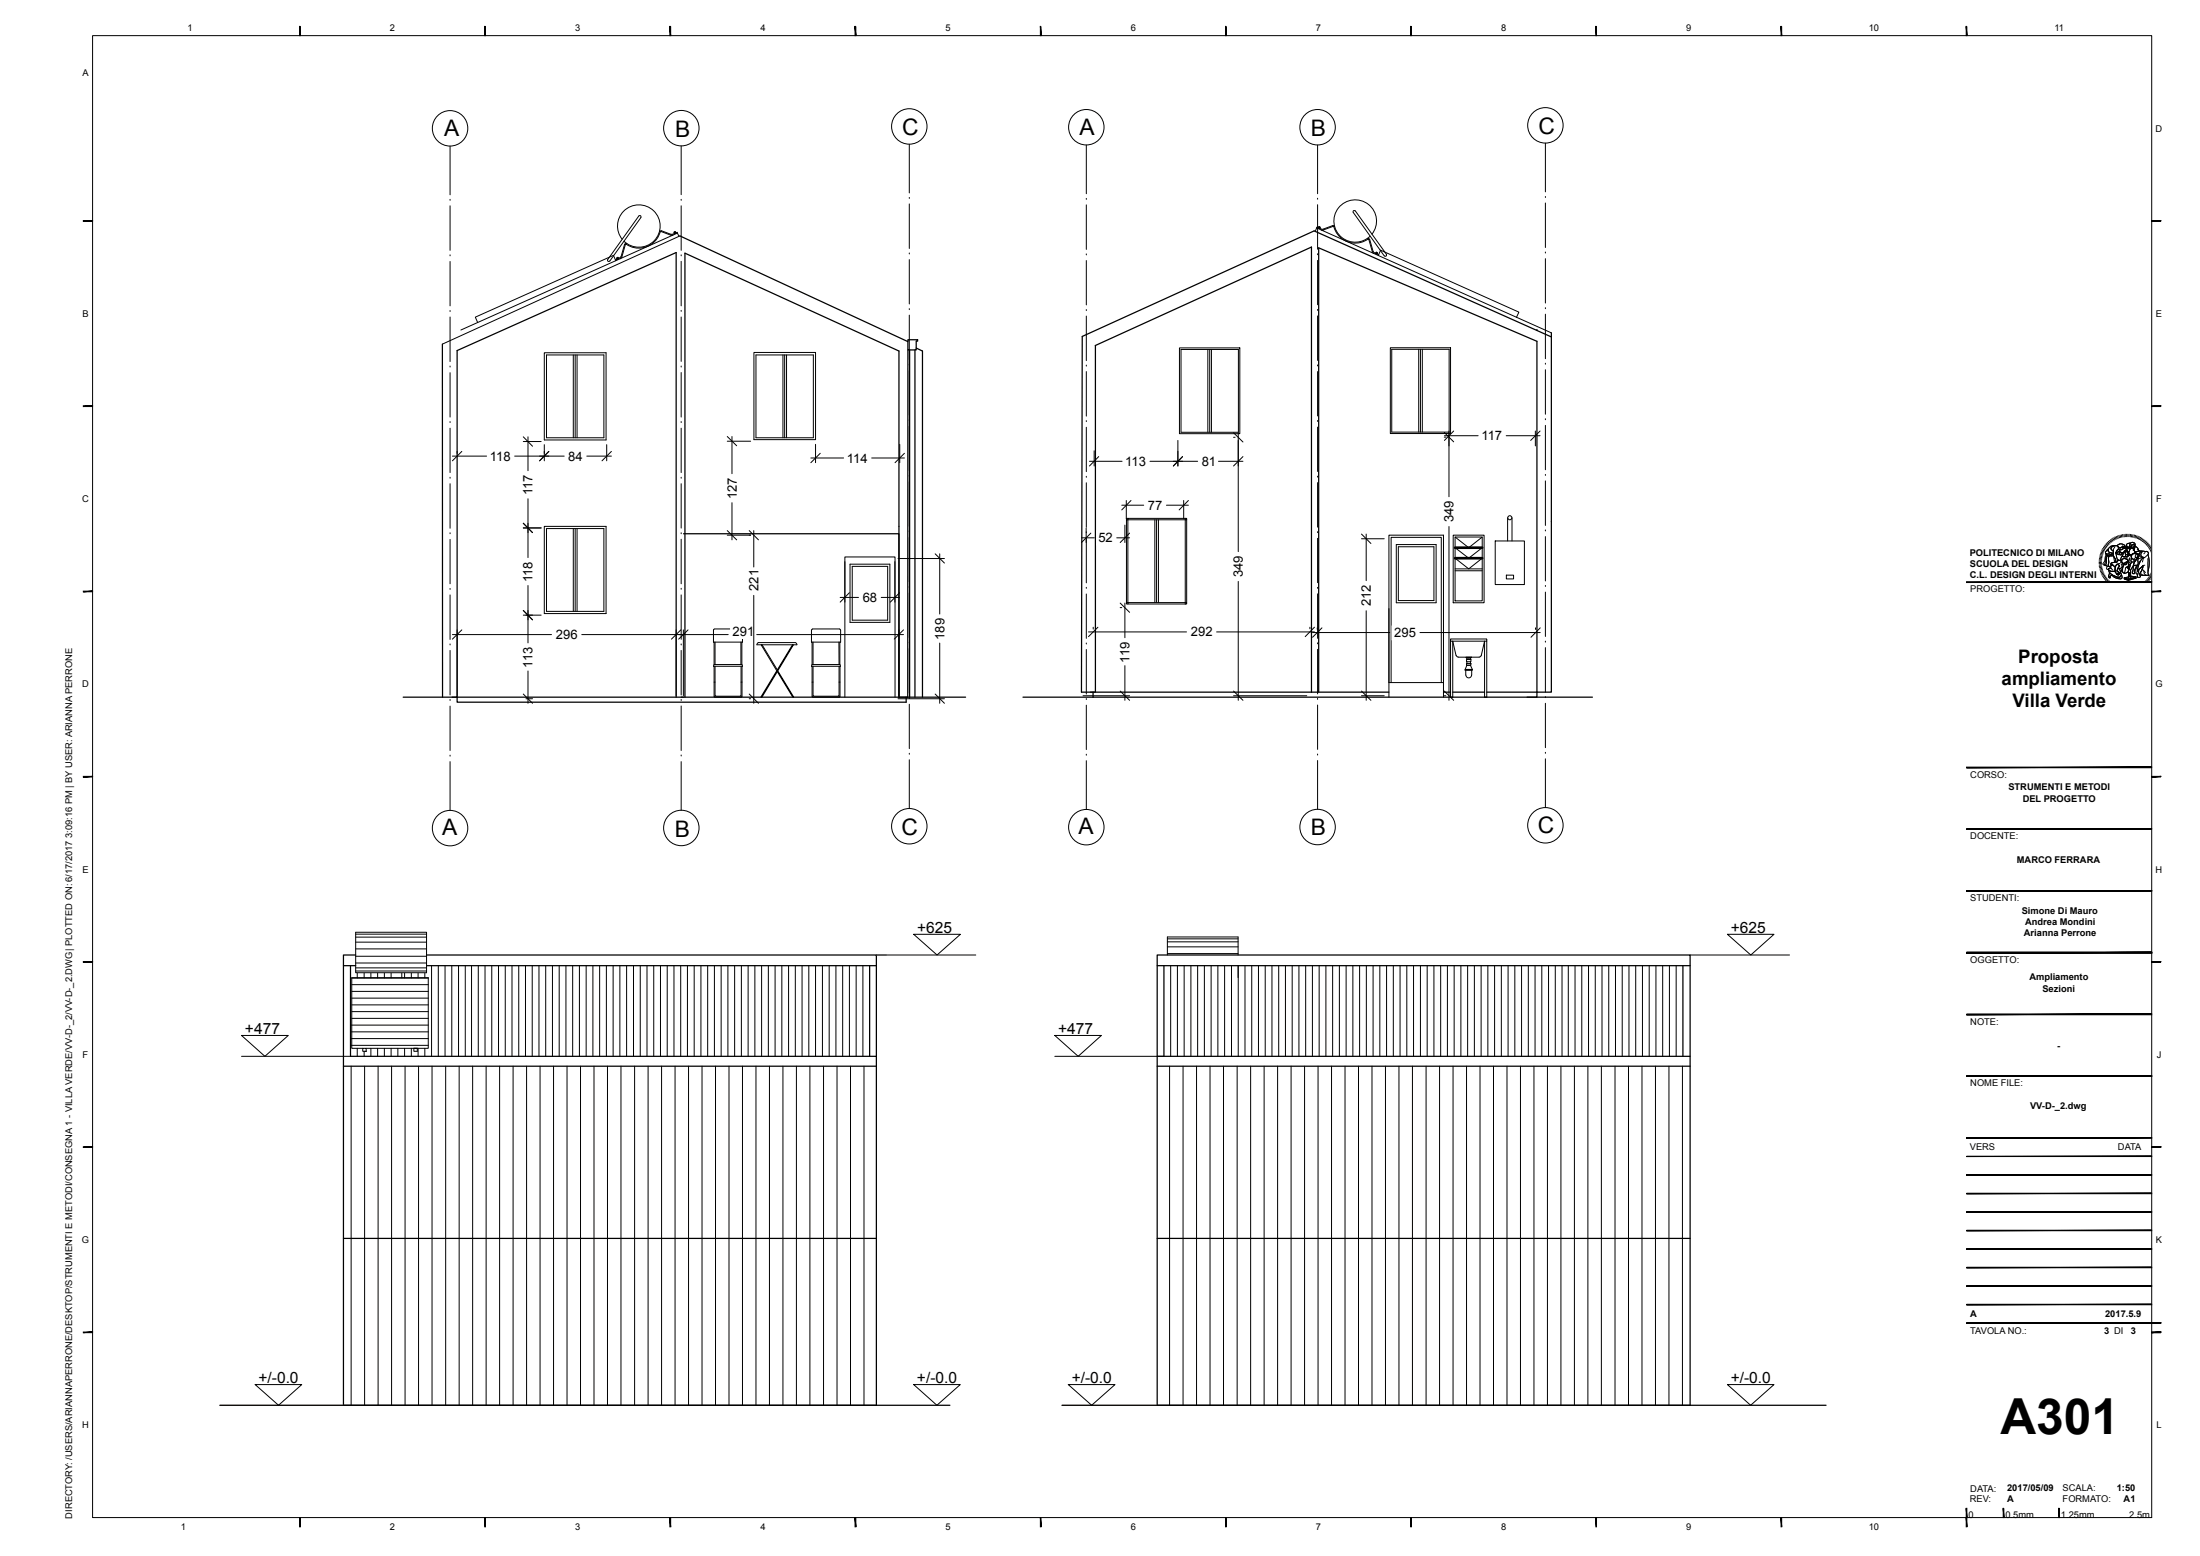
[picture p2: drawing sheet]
<svg xmlns="http://www.w3.org/2000/svg" width="594mm" height="420mm" viewBox="0 0 594 420" stroke-linecap="round" stroke-linejoin="round" font-family="sans-serif">
<g fill="none" stroke="#000" stroke-width=".34">
<path d="M183.6 63.7l61.5 28.5M119.4 92.9l.1 95.3M245.1 91.7h2.7v.4h-.4v2.4h-2.3zM245.1 94.5v93.7M245.6 94.5v93.7M247 94.5v93.7M247.4 93.9l1.7 .9v93.4M295.7 93.3l58.4-26.6v120.1M295.8 93.3v93.5M418.9 89.8v97h-3.9M418.9 90.9l-64.1-28.6-62.6 28.5-.2 96h83M184.6 144.1h58.1v44.1v-93.4l-57.8-26.5v119.9"/>
<path d="M108.9 188.2h151.8M122.1 188.2h1.3v-93.6l59.2-26.4v120M123.4 188.2v1.3h121.3v-1.3M276.2 188.2h18.9M295.1 186.8v1.4M356 186.8v-119.9l59 25.2v94.7M389.7 186.8h1.9M391.6 188.2h.6M392.2 186.8h8.6M400.8 188.2h.6M401.4 186.8h13.6M412.3 188.2h17.7"/>
<path d="M415 186.8v1.4h-119.9M96 257.8h-3.3v121.5M115.2 257.8h121.4v27.3M92.7 260.7h3.3M94.6 260.7v24.4h142v94.2M95 264h20.6M115.2 260.7h121.4M234.8 260.7v24.4M312.4 260.7h143.9M314.3 260.7v24.4M454.4 260.7v24.4M92.7 287.8h143.9"/>
<path d="M111.7 283h1M312.4 285.1v-27.3h143.9v27.3M312.4 287.8h143.9M92.7 334.3h143.9M312.4 334.3h143.9M59.4 379.3h197.1M286.7 379.3h206.3M312.4 379.3v-94.2h143.9v94.2"/>
</g>
<g fill="none" stroke="#000" stroke-width=".27">
<path d="M25 9.6h556v400h-556zM121.5 39.5v13.1M183.9 39.4v13.1M245.5 39v13.1M293.3 39.2v13.1M355.7 39.2v13.1M417.3 38.7v13.1M121.5 54.1h.1M121.5 55.6v12M173 58.7a.34 .34 0 0 0-.1-.5 .34 .34 0 0 0-.4 .1l-8.4 11.7M173 58.7l-8.3 11.8M183.9 54.1h.1"/>
<path d="M183.9 55.6v12M245.5 53.6h.1M245.5 55v12.1M293.3 53.8h.1M293.3 55.3v12M355.7 53.8h.1M355.7 55.3v12M417.3 53.3h.1M417.3 54.8v12M121.5 69.1h.1M121.5 70.6v12M164.1 70a.34 .34 0 0 0 .1 .5 .34 .34 0 0 0 .4-.1"/>
<path d="M166.6 69.8v.1M166.6 69.8h.3M166.6 69.8h.1M166.6 69.9h.1M166.6 69.8l.1 .1M166.8 69.7h.1M166.8 69.7l.1 .1M166.9 69.8h.1M166.9 69.7h.1M166.9 69.9h.1M167.9 69.3l-.5 .5M168 64.6a5.7 5.7 0 0 1 3.4-9.2 5.7 5.7 0 0 1 6.6 7.2 5.7 5.7 0 0 1-9.5 2.5"/>
<path d="M168.6 66l-1 3.4-1.4 .8 .1 .2-.7-1.5-37.3 16.7 .7 1.4M168.8 66l-.9 3.3M169.2 65.8l-.5 .2M178.1 62.5l.5-.2 3 .9M178.5 62.5l2.6 1 .6-.1M178.5 62.5h-.1a6.2 6.2 0 0 1-9.4 3.4l-.1 .1M182 62.9h.1M182.1 62.9h.1M182.1 63h.1M182.1 62.9v.1M182.2 62.8h.1M182.2 62.8l.1 .1"/>
<path d="M182.3 62.8l-.2 .2M182.3 62.8h.1M182.3 62.9h.1M182.3 62.8l.1 .1M182.9 62.9l-58.5 26.2M182.9 62.9l-.1-.2-1.2 .6M182.9 62.9l.4 .9M183.6 63.7l-64.2 29.2M183.9 69.1h.1M183.9 70.5v12.1M245.5 68.5h.1M245.5 70.1v12"/>
<path d="M293.3 68.8h.1M293.3 70.3v12M355.5 61.5l.1-.2 1.7 .6M355.5 61.5l63.4 28.3M355.5 61.5l-.4 1M355.7 68.8h.1M355.7 70.3v12M356.1 61.5l.2 .1M356.1 61.5h.1M356.1 61.6h.1M356.1 61.4h.1M356.2 61.4h.1"/>
<path d="M356.2 61.4l-.1 .2M356.3 61.6h.1M356.3 61.5h.1M356.3 61.5v.1M356.4 61.5h.1M356.7 62.1h.6l2.7-1a6 6 0 0 0 9.3 3.5M360.3 61.1l-.4-.2-2.7 1M369.2 64.4l.6 .2M369.3 64.6l.3 .1 .9 3.2 .5 .5M369.8 64.6l.9 3.3M370.4 63.2a5.7 5.7 0 0 0-3.4-9.2 5.7 5.7 0 0 0-6.6 7.3 5.7 5.7 0 0 0 9.5 2.4M370.8 67.9l.3 .3"/>
<path d="M371.1 68.3l1.2 .5M371.5 68.4h.3M371.5 68.5h.1M371.6 68.3h.1M371.6 68.5h.1M371.6 68.3v.2M371.7 68.5h.1M371.8 68.5h.1M371.8 68.4h.1M371.8 68.4l-.1 .1M372.1 69l.7-1.5 37.3 16.8-.7 1.4M374.3 68.6l-8.4-11.6a.34 .34 0 0 0-.4-.1 .34 .34 0 0 0-.1 .5l8.3 11.7a.35 .35 0 0 0 .5 0 .35 .35 0 0 0 .1-.5"/>
<path d="M417.3 68.3h.1M417.3 69.8v12M121.5 99.1h.1M121.5 84.1h.1M121.5 85.6v12M147 95.2h16.6v23.6h-16.6zM147.6 95.8h15.4v22.4h-15.4zM154.8 95.8v22.4M155.3 95.8v22.4M155.8 95.8v22.4M183.9 99.1h.1M183.9 84h.1"/>
<path d="M183.9 85.6v11.9M203.6 95.1h16.6v23.6h-16.6zM204.1 95.8h15.5v22.4h-15.5zM211.4 95.8v22.4M211.9 95.8v22.4M212.4 95.8v22.4M245.5 98.6h.1M245.5 83.6h.1M245.5 85.1v12M293.3 98.8h.1M293.3 83.8h.1M293.3 85.3v12"/>
<path d="M318.5 93.9h16.3v23.2h-16.3zM318.9 94.3h15.5v22.4h-15.5zM326.1 94.3v22.4M326.6 94.3v22.4M327.1 94.3v22.4M355.7 98.8h.1M355.7 83.8h.1M355.7 85.3v12M375.4 93.9h16.2v23.1h-16.2zM375.8 94.3h15.5v22.3h-15.5zM383.1 94.3v22.3M383.5 94.3v22.3"/>
<path d="M384 94.3v22.3M417.3 98.3h.1M417.3 83.3h.1M417.3 84.8v12M417.3 99.8v12M121.5 114.1h.1M121.5 100.6v12M121.5 115.6v12M141.3 119.2h4.8M141.3 117.9l2.5 2.5M142.6 117.9v9.2M183.9 114.1h.1"/>
<path d="M183.9 100.6v12M183.9 115.6v12M196.4 119.1h6.3M196.4 117.8l2.5 2.5M197.6 117.8v10.1M220.2 119.9v5M242.9 119.9v5M245.5 113.5h.1M245.5 100.1v12M245.5 115.1v12M293.3 113.8h.1M293.3 100.3v12"/>
<path d="M293.3 115.3v12M318 118.9v6.9M333.1 118h.4M333.1 116.8l2.5 2.5M334.3 116.8v32.1M355.7 113.8h.1M355.7 100.3v12M355.7 115.3v12M390 118h.4M390 116.7l2.5 2.6M390 117.6h9.1M391.2 116.3v17.8"/>
<path d="M392.5 116.3l-2.5 2.6M406.7 117.6h9.1M414.5 116.3v4.1M415.8 116.3l-2.5 2.6M417.3 113.3h.1M417.3 114.8v12M121.5 129.1h.1M121.5 130.6v12M122.2 123.1h9.2M123.4 121.8v.6M124.7 121.8l-2.5 2.6M139 123.1h13.3"/>
<path d="M142.6 134.6v15.9M147 120v4.4M148.2 121.8l-2.5 2.6M158.4 123.1h6.7M163.8 120v4.4M165.1 121.8l-2.6 2.6M183.9 129.1h.1M183.9 130.6v11.9M197.6 135.7v10M218.9 123.6h8.9M221.5 122.4l-2.6 2.5M235.4 123.6h8.8"/>
<path d="M244.2 122.4l-2.5 2.5M245.5 128.6h.1M245.5 130.1v12M293.3 128.8h.1M293.3 130.3v12M294.2 124.5h8.8M295.4 121.7v4.1M296.7 123.2l-2.5 2.6M302.9 136.4h5.9M304.1 135.1v4.9M304.5 139.9h-.4v.4M305.4 135.1l-2.5 2.5"/>
<path d="M310.5 124.5h12.9M314.9 136.4h6M319.3 123.2l-2.5 2.6M319.6 135.1v4.9M320 139.9h-15.5v.4M320 139.9h.4v.4M320 139.9v23.1M320.9 135.1l-2.5 2.5M329 124.5h6.6M335.6 123.2l-2.5 2.6M355.7 128.8h.1M355.7 130.3v12"/>
<path d="M407.1 139.8v6.2M408.2 139.8v6.2M417.3 128.3h.1M417.3 129.8v12M121.5 159.1h.1M121.5 144.1h.1M121.5 145.6v12M141.3 142.5h4.8M141.3 141.2l2.5 2.6M142.6 158v15.5M147 142.1h16.6v23.5h-16.6zM147.6 142.7h15.4v22.3h-15.4z"/>
<path d="M154.8 142.7v22.3M155.3 142.7v22.3M155.8 142.7v22.3M183.9 159.1h.1M183.9 144.1h.1M183.9 145.6v12M196.4 144.5h6.3M196.4 143.2l2.5 2.5M202.3 143.2l2.5 2.5M203.5 143.2v9.8M228.1 151.6v10.9M229.3 160l-2.5 2.5"/>
<path d="M229.5 152.3h10.8v15.7h-10.8zM230.1 152.9h9.6v14.5h-9.6zM241.6 151.6v10.9M242.5 150.8h12.5M242.9 160l-2.5 2.5M245.5 158.6h.1M245.5 143.6h.1M245.5 145.1v12M252.5 149.5l2.5 2.5M253.7 149.5v16.2M292 145.2h3.5M293.3 142.5v14.8"/>
<path d="M293.3 158.8h.1M293.3 143.8h.1M294.5 143.9l-2.5 2.5M301.5 145.2h3.5M303.7 141.7v4.7M304.5 140.3h-.4v22.4M304.5 140.3v22.7h15.5M304.5 140.3h15.9M305 143.9l-2.5 2.5M311.8 140.3v22.4M312.3 140.3v22.4M312.8 140.3v22.4"/>
<path d="M320.4 140.3v22.4h-16.3M334.3 156.9v32.1M355.7 158.8h.1M355.7 143.8h.1M355.7 145.3v12M367.6 145.4h6.1M367.6 144.2l2.5 2.5M368.9 144.2v12.5M377 147h10.8v15.7h-10.8zM377.5 147.6h9.7v14.5h-9.7zM391.2 142.1v46.9M392.4 144.5h8.3v18.2h-8.3z"/>
<path d="M392.9 145h7.3v17.2h-7.3zM392.9 145l3.7 2.8 3.6-2.8M392.9 147.8l3.7 2.9 3.6-2.9M392.9 150.7l3.7 2.9 3.6-2.9M392.9 153.6h7.3M392.9 154.1h7.3M403.7 146h7.9v11.8h-7.9zM406.7 155.2h2v1.1h-2zM417.3 158.3h.1M417.3 143.3h.1M417.3 144.8v12M417.3 159.8v12"/>
<path d="M566.7 151.4l.7 .1M566.7 151.8h.7M566.8 151.1h.7M566.8 150.8h.7M566.9 150.4l.6 .1M566.9 150l.7 .2M567 149.7l.7 .2M567.2 149.4l.6 .2M567.2 149l.7 .3M567.4 148.7l.6 .3M567.4 152.1l-.7 .1M567.4 152.5h-.6"/>
<path d="M567.5 152.8l-.7 .1M567.5 148.4l.7 .3M567.5 153.1l-.6 .1M567.6 153.4l-.7 .2M567.7 153.7l-.7 .2M567.7 148.1l.6 .3M567.8 154.1l-.7 .2M567.9 154.4l-.7 .2M567.9 147.8l.6 .3M568 154.7l-.6 .3M568.1 147.5l.6 .3M568.1 155l-.6 .2"/>
<path d="M568.3 155.2l-.6 .4M568.3 147.2l.6 .4M568.5 155.5l-.6 .4M568.6 146.9l.5 .4M568.6 149.5h.8l.5 .2 .6-.3 .1 .6a2.57 2.57 0 0 1-2-.3zM568.6 149.4l.1 .5M568.6 155.8l-.5 .4M568.8 146.6l.5 .5M568.8 150l-.2 .4-.2 1.5-.3 .6 .4 .2M568.8 156.1l-.5 .4M568.9 148.5l.3-.3a.81 .81 0 0 0 1 1.1l.3 .1-.6 .3-.3-.2a.7 .7 0 0 1-1.1-.5zM569 150h.5l-.3 2.8a.42 .42 0 0 1-.7-.3z"/>
<path d="M569 146.4l.5 .5M569 156.3l-.5 .4M569.1 150l-.3 .4-.1 1.7-.2 .5 .7 .2M569.2 148.2l-.1 .1a.78 .78 0 0 0-.3 1.2h.6l.5 .2 .6-.3M569.2 156.6l-.5 .4M569.3 146.1l.4 .5M569.3 153.6a.72 .72 0 0 0 .9 .6l.9-.1M569.4 147.9a1.89 1.89 0 0 1 1.9-.6 .94 .94 0 0 0-1.3 1l.6 .3-.1 .8-.5-.2a.77 .77 0 0 1-.8-.4 .77 .77 0 0 1 .2-.9zM569.4 153.9l.8 .3 .9-.1 .4 1 .2-.2 .2 .3-.1-.5 .4 .4-.3-.4 .5 .1-.2-.2a.58 .58 0 0 1-.6-.5 .58 .58 0 0 1 .4-.6l.3 .1 .2 .6a.96 .96 0 0 1-.4 1.6h-.5a2.73 2.73 0 0 1-2.2-1.8zM569.4 153.9a1.79 1.79 0 0 0 1.8 1.7l1 .4M569.5 150h1.1l.6 1.1a.64 .64 0 0 1-.7 .8l-.5 .1v.4l.2 .2-.5 .4a.64 .64 0 0 1-.5-.4 .64 .64 0 0 1 .2-.7l-.1-1.2zM569.5 150l-.2 .7v2.1"/>
<path d="M569.5 156.8l-.5 .5M569.6 154.6l1.9 1.1a.95 .95 0 0 0 1.2-.5 .58 .58 0 0 1 .2 .8 .58 .58 0 0 1-.7 .2l-1.3-.4a.74 .74 0 0 0-1.2-.3v.5l-.3-.1a.9 .9 0 0 1 .1-1.2zM569.6 154.6l-.1 .3a.66 .66 0 0 0 .2 1.1l.1-.2-.1-.1a.57 .57 0 0 1 .5-.4 .57 .57 0 0 1 .6 .5l.4 .2a1.9 1.9 0 0 0 1.7 .1l-.1-.9M569.6 145.9l.4 .5M569.7 157l-.5 .5M569.8 153h-.1a.51 .51 0 0 0-.9 .2v.3a.46 .46 0 0 0 .8-.2 .53 .53 0 0 1 .7 .5l.2 .1M569.8 145.7l.5 .5M570 157.2l-.5 .5M570 152l1.2-.4 .4 .1a.61 .61 0 0 1 .8-.4l.6 .6a.86 .86 0 0 1-.2 1.3l-.6 .4-.3-.2 .1-.4a.28 .28 0 0 0 .3-.2 .28 .28 0 0 0-.3-.3l-.4-.2-.5 .8-.7-.6-.3 .1zM570 152.7l.4-.2a1.08 1.08 0 0 1 .5 1.7 1.21 1.21 0 0 1-1.6-.5l.4-.4h.3l-.2-.2zM570.1 145.5l.4 .5M570.2 157.4l-.4 .6"/>
<path d="M570.3 147.6a.9 .9 0 0 1 1.1-.3 .9 .9 0 0 1 .5 1l-.2 .2a1.83 1.83 0 0 0 .4 2.7v.1a.47 .47 0 0 0-.6 .5 .39 .39 0 0 1-.4-.3 .39 .39 0 0 1 .1-.4l-.6-1.1v-1.4h-.3l-.3-.5zM570.3 152.4l.8 .7M570.4 152.5a.57 .57 0 0 0-.4 .8M570.4 145.3l.4 .5M570.5 149.4l-.5-.2a.74 .74 0 0 1-.8-.5 .74 .74 0 0 1 .4-.9l.3-.3 .6-.2a.83 .83 0 0 1 1.2 .1 .83 .83 0 0 1-.1 1.1 1.92 1.92 0 0 0 .5 2.7l-.5 .2M570.5 157.6l-.4 .6M570.6 150h-1.5a.53 .53 0 0 0-.7 .1 .53 .53 0 0 0-.1 .6v.8l-.5 .7 .2 .3M570.8 150.3l.2 1.4M570.8 145.1l.3 .6M570.8 157.8l-.4 .6M571 147.6l-.3 .6-.2 1.4 .7 1.5a.37 .37 0 0 0-.1 .5 .37 .37 0 0 0 .5 .1v-.3M571 158l-.3 .5"/>
<path d="M571.1 144.9l.3 .7M571.2 151.6l-.4 .2a.51 .51 0 0 0-.7 .1 .51 .51 0 0 0 0 .7M571.3 147.3a.94 .94 0 0 0-1.3 1l.6 .3M571.3 158.1l-.3 .6M571.4 144.8l.2 .6M571.5 152.4a.56 .56 0 0 1 .7 .6h-.1a.85 .85 0 0 0-.5 .8 .85 .85 0 0 0 .6 .8l.1 .3-.4-.2 .3 .4-.4-.4 .1 .5-.2-.3-.2 .1a1.76 1.76 0 0 1 0-2.6zM571.5 152.4a.56 .56 0 0 1 .7 .6h-.1a.89 .89 0 0 0-.5 .8 .89 .89 0 0 0 .6 .8l.1 .3-.4-.2 .3 .4-.4-.4 .1 .5-.2-.3-.2 .2v-.1a1.76 1.76 0 0 1 0-2.6zM571.5 149.2l.7-.4 .3 .3a.31 .31 0 0 0-.3 .2 .31 .31 0 0 0 .2 .4h-.2a.54 .54 0 0 1-.7-.5zM571.5 149.2l.3 .4 .5 .1M571.6 148.6l.9-.4-.1 .6-1.2 .5zM571.6 158.3l-.2 .5M571.6 147.3a1.17 1.17 0 0 1 2.1 .2l-.2 .1a.43 .43 0 0 0-.5-.1 .43 .43 0 0 0-.3 .3l-.7-.1"/>
<path d="M571.7 144.7l.2 .6M571.8 147.1a1.46 1.46 0 0 1 1.9 .1l-.1 .4-.5-.2v.2l-.8 .2-.7-.4zM571.9 158.4l-.2 .6M571.9 147.6l.7 .2 .5-.4 .4 .3-.2 .5-.6 .2-.2-.2-.6 .1zM572.1 144.5l.2 .7M572.2 151.2l.8 .6a.95 .95 0 0 1-.2 1.4M572.2 149.2h.9l-.2 .2a.39 .39 0 0 1-.5 .4 .39 .39 0 0 1-.2-.6zM572.2 153.6l.3 .6a1.1 1.1 0 0 1-.2 1.6h-.6M572.2 158.5l-.2 .6M572.3 148.9l.2 .2M572.4 148.6v.2l-1.2 .5M572.4 152.1l-.8 .2"/>
<path d="M572.4 144.5l.2 .6M572.5 148.2l-.4 .5M572.5 151.8l.8 .5M572.5 158.5l-.1 .7M572.7 149.1l.4 .1-.2 .1a.34 .34 0 0 1-.2 .5 .34 .34 0 0 1-.5-.4 .34 .34 0 0 1 .5-.3l-.2 .1M572.7 152.2a.7 .7 0 0 1 .1 1 .7 .7 0 0 1-.9 .2M572.7 151.2l.7-.5 .5 .1 .5 .3 .3 .5-1.6 .6zM572.7 154.1l.9 .6M572.7 151.4v-.2a1.1 1.1 0 0 1 1.8-.1l.1 .5-1.4 .5M572.7 144.4l.2 .6M572.8 158.6l-.1 .7M573 148.2h.1"/>
<path d="M573 147.8l.2 .1M573.1 153.5v.9M573.1 150a1.28 1.28 0 0 0-.5 1.4M573.1 144.3l.1 .7M573.1 147.8v.1M573.2 152.1l1.1-.5a.63 .63 0 0 1-.4 .8 .63 .63 0 0 1-.7-.3zM573.2 158.7l-.2 .7M573.2 152.1a.52 .52 0 0 0 .9 .1l.2-.3a.39 .39 0 0 0 .3-.3 .39 .39 0 0 0-.1-.5l-.6-.3h-.6l-.5 .7-.2-.1v-.5l.4-.9 .3 .3h1.1l.5-.4v-.3l.6 .1 .1 1.1a.6 .6 0 0 0-.1 .9l-.3 .7-.4 .1-.2 .6h-.4l.3 .2h.2v.4l.2-.3-.1 .5a.99 .99 0 0 1-1.2 .9l-.9-.7 .4-.6 .2-1.1M573.2 152.9l-.3 1-.4 .4M573.3 152.2v.1M573.4 148l.5-.2 .5 .2a.36 .36 0 0 1-.3 .3 .36 .36 0 0 1-.4-.3zM573.5 148.9a.88 .88 0 0 1 1-.1 .88 .88 0 0 1 .4 .9l-.2 .3-.2-.1 .1-.8a.44 .44 0 0 0-.7-.4 .44 .44 0 0 0-.1 .7v.1a.48 .48 0 0 1-.1 .8 .48 .48 0 0 1-.7-.4z"/>
<path d="M573.5 147.6l-.2 .6-.4 .2-.4-.2-.6 .1M573.5 144.2l.1 .7M573.5 158.8l-.1 .6M573.6 156l1.9-.5 1.2 .3-2 .5zM573.6 156l1.1 .3v.3l-1.1-.3zM573.6 156a6.2 6.2 0 0 1 3.1-.2l-2 .5zM573.7 148.8a.74 .74 0 0 1 .9 .2 .74 .74 0 0 1 0 .9l-.2 .4h-.5zM573.8 144.2v.7M573.8 158.8v.7M573.8 147.8h.1a.41 .41 0 0 1 .5-.3 .41 .41 0 0 1 .3 .6h-.2M573.9 153.2l-.3 1.5 1-.2M573.9 152.3h.1"/>
<path d="M573.9 147.5a.47 .47 0 0 1 .6 .1 .47 .47 0 0 1 .2 .5h-.2l-.2-.3h-.5zM574 151.9v.1M574 152.2h.1M574.1 149h.1M574.1 148.9l-.1 .2M574.1 158.8v.7M574.2 144.2v.7M574.2 147.9l-.4-.1-.4 .2 .4 .1a.32 .32 0 0 0 .4 .3 .32 .32 0 0 0 0-.6l.1 .2M574.3 153l.3 .1 .2-.6 .4-.1-.5 1.3v-.4h-.3zM574.3 150.3v.7M574.4 151.7l-.2 .3a.49 .49 0 0 1-.4 .4 .49 .49 0 0 1-.5-.2M574.4 148.8l.2 .3-.1 .1"/>
<path d="M574.5 149a.41 .41 0 0 0-.6-.3 .41 .41 0 0 0-.1 .7v.1a.47 .47 0 0 1 0 .7 .47 .47 0 0 1-.6 0 .47 .47 0 0 1 .1-.7v-.3a.79 .79 0 0 1 1.2-.4 .79 .79 0 0 1 .1 1.2l-.1-.3M574.5 158.8v.7M574.5 144.2v.7M574.6 149.3l-.2 .1M574.6 149.1l.1 .5h-.8M574.6 150l-.2 .2-.5 .1M574.7 156.3l2-.5v.3l-2 .5zM574.7 156.3v.3M574.7 148l.2-.1 .1 .4-.2 .9M574.8 152.5h.1M574.8 153.1l-.1 .5 .2-.2M574.8 158.8v.7"/>
<path d="M574.8 147.6l.1 .4M574.9 149.6l-.2-.5a.87 .87 0 0 0 .2-1.2l-.2 .1-.2-.5a.47 .47 0 0 1-.4-.6 .47 .47 0 0 1 .7-.2h.4l-.2 .7 .1 .8 .2-.5a.39 .39 0 0 0 .3 .3 .39 .39 0 0 0 .5-.2v.8l.1-.2 .4 .7-1.1 .6M574.9 144.2l-.1 .7M574.9 152.9l-.1 .2-.1-.2M574.9 150.6l-.1 1.3M574.9 149.8l.5 .2M575 154.7l.2-.2 .1 1.1-.2-.6-.4 .7zM575.1 151.7l-.4 .5v.3M575.1 158.8l.1 .6M575.2 152.4l-.4 .1-.2 .6h-.4l.3 .2h.2M575.2 150.6l-.4 .9M575.2 146.7h-.5a.51 .51 0 0 0-.6 .7"/>
<path d="M575.2 144.2v.7M575.3 146.5a.83 .83 0 0 1 1 .2 .83 .83 0 0 1 .1 1l-.3 .9v-.8l.2-.4-.2-.4a.92 .92 0 0 0-.9 1.2l-.2-.8zM575.3 147.7a.39 .39 0 0 0 .3 .3 .39 .39 0 0 0 .5-.2M575.3 146.5a.77 .77 0 0 1 .9 .1 .77 .77 0 0 1 .2 .9l-.3 1.1v-.8l.2-.4-.3-.5a.93 .93 0 0 0-.7 1.2l-.2 .1-.1-.8zM575.5 158.7v.7M575.5 147.1l.6-.2 .2 .5-.2 .4a.41 .41 0 0 1-.6 .1 .41 .41 0 0 1-.1-.6zM575.5 151.7l.9-.1-.4 1.1-.7 1.1v.7l-.6 .7a2.71 2.71 0 0 1 .3-2.2zM575.5 147.4l.2 .1M575.5 151.7l-.5 1.4a2.17 2.17 0 0 0-.2 2.1l.4-.7 .2 1.4-.3-.9-.4 1.1 .1-.9M575.6 147.8l.1 .1M575.6 150.8a.6 .6 0 0 0-.1 .9l.8-.1 .6-.6M575.6 144.3l-.1 .7"/>
<path d="M575.6 147.5h.1M575.7 147.8h.1M575.7 149.5l.6-.2 .5 .1a.6 .6 0 0 1 .6 .3 .6 .6 0 0 1 0 .7l-.1 .2a1.02 1.02 0 0 1-1.2 .6v-.1a1.02 1.02 0 0 1-.4-1.6zM575.8 158.7l.1 .7M575.9 144.3l-.1 .7M576.1 152.7l.7-.1-.2 .9a.99 .99 0 0 0-.2 1.2h-.7zM576.1 158.6l.1 .7M576.2 147.6l-.2 .1M576.2 148.4l.4 .6M576.3 150.8v.1M576.3 149.3l.9-.5 1-.1-.7 1zM576.3 144.4l-.2 .7"/>
<path d="M576.4 151.6l-.4 1.1-.7 1.1-.1 .9M576.4 158.5l.2 .7M576.4 147.4l.6 .4 .7 .9-1 .3a.8 .8 0 0 1-.3-1.3zM576.4 150.8l-.3 .1M576.5 147.4l.5 .4 .4 .6M576.5 151.1h-.1M576.6 144.5l-.2 .7M576.7 158.4l.2 .7M576.7 155.8v.3l-2 .5-1.1-.3v-.3M576.8 152.6l-.2 .9a.99 .99 0 0 0-.2 1.2h-.7l.3-2M577 144.6l-.3 .7M577 158.3l.2 .6"/>
<path d="M577 150.7h.3l-.1 .4a1.39 1.39 0 0 1-.1 1.5l-1.1 .1 .3-1.1zM577 150.5l-.1 .3M577 149.5l.4 .1 .1 .3M577.1 148.3l.5 .4M577.2 152.6l-1.2 .1M577.2 153.9l-.1 .3 .3 .2M577.3 150.8l-.1 1.7a2.22 2.22 0 0 0 0 2.7M577.3 144.7l-.2 .7M577.3 158.2l.3 .6M577.5 153.7l1.1-1-.3 1.3a1.08 1.08 0 0 0-.3 1.6l-.5 .3a.32 .32 0 0 1-.4-.1 .32 .32 0 0 1 0-.4zM577.5 149.7a1.03 1.03 0 0 1 .6-.9 1.03 1.03 0 0 1 1.1 .1 .54 .54 0 0 1 .8 .2 .54 .54 0 0 1-.2 .8 1.22 1.22 0 0 1-1.1 .7 1.22 1.22 0 0 1-1.2-.7M577.5 149.9v.1a1.88 1.88 0 0 1-1.4 1.2v-.1a.83 .83 0 0 1-.5-1.1 .83 .83 0 0 1 1.1-.4l-.2 .9a.58 .58 0 0 0 .7-.5 .58 .58 0 0 0-.6-.6l-.8 .1-.4 .4 .1 .4"/>
<path d="M577.6 158l.3 .6M577.6 151.5v.5M577.6 144.9l-.2 .6M577.9 157.9l.3 .6M578 145l-.4 .6M578 150.6l-.8 .1M578.1 154.9l.5 .4M578.2 157.7l.3 .6M578.3 145.2l-.4 .6M578.3 148.7l-1.1 .1-.9 .5M578.4 148.9l.4-.1 .4 .1a.53 .53 0 0 1 .7 .1 .53 .53 0 0 1 0 .7l.3 1.3 .1 1.6a3 3 0 0 0-.1 2.6h-2.4l-.1-.4 .6-.8 .3-1.3-1.5 1.4a6.4 6.4 0 0 1 1.4-3.5l.5-.1a.87 .87 0 0 1-.9-.6 .87 .87 0 0 1 .3-1zM578.4 153.6l.9 .9"/>
<path d="M578.4 157.5l.4 .6M578.5 150.6a6.4 6.4 0 0 0-1.4 3.5l1.5-1.4 .5-.1M578.5 148.8a.91 .91 0 0 0-.5 1 .91 .91 0 0 0 .9 .7M578.5 145.4l-.3 .6M578.6 152.7l-.3 1.3a1.08 1.08 0 0 0-.3 1.6l-.5 .3a.32 .32 0 0 1-.4-.1 .32 .32 0 0 1 0-.4l.4-1.7M578.7 157.3l.4 .6M578.7 150.6l-.2 1.1M578.8 154.1a1.09 1.09 0 0 0 .7 1.2M578.8 145.6l-.3 .6M578.9 157.1l.5 .6M579.1 149.2l-.3 .3M579.1 145.8l-.4 .6"/>
<path d="M579.2 156.9l.4 .5M579.4 156.7l.5 .5M579.4 146.1l-.4 .5M579.6 156.4l.6 .5M579.7 146.3l-.5 .5M579.9 156.2l.5 .4M579.9 150.8l.1 3.3M579.9 149.7a8.6 8.6 0 0 1 0 4.8l.3 .7h-2.4M579.9 146.6l-.5 .4M580 155.9l.6 .4M580.2 146.8l-.6 .4M580.2 155.7l.6 .4"/>
<path d="M580.4 147.1l-.5 .4M580.4 155.4l.6 .4M580.5 155.1l.7 .3M580.6 147.4l-.5 .4M580.7 154.8l.6 .3M580.8 147.7l-.6 .4M580.8 154.5l.7 .3M581 154.2l.6 .2M581 148l-.6 .3M581 153.9l.7 .2M581.1 153.6l.7 .2M581.2 148.3l-.6 .3"/>
<path d="M581.2 153.3l.7 .1M581.3 153h.6M581.3 148.6l-.6 .3M581.3 152.6l.7 .1M581.3 152.3l.7 .1M581.4 152.1h.7M581.4 151.7h.7M581.5 148.9l-.7 .3M581.6 149.3l-.6 .2M581.7 149.6l-.6 .2M581.8 150l-.6 .1M581.9 150.3l-.7 .1"/>
<path d="M582 150.7l-.7 .1M582 151.4h-.7M582 151l-.7 .1M121.5 174.1h.1M121.5 160.6v12M121.5 175.6v12M122.2 171.3h26.7M123.4 170v17.8M124.7 170l-2.5 2.5M141.3 166h4.8M141.3 164.8l2.5 2.5M157.1 171.3h39.5"/>
<path d="M182.6 170v17.8M183.8 170l-2.5 2.5M183.9 174.1h.1M183.9 160.6v12M183.9 175.6v12M184.5 170v17.8M185.8 170l-2.6 2.5M192.6 179.8h7.9M192.8 173.3h7.5M192.8 179.8v8.2M192.8 179.4l-.2 .5M192.9 169.8l-.3 .3 .2 9.3h7.5"/>
<path d="M192.9 169.8h7.3M193.1 173.3v6.1M193.1 179.8v7.9M200 173.3v6.1M200.1 179.8l-.1 7.9-.1 .2M200.2 169.8l.2 .3M200.3 179.4l.2 .5M200.3 179.8v8.2M200.5 170.1l-.2 9.3M203.5 160.7v29.1M204.3 171.3h39.6M214 174l-8.6 14.2h.3l8.5-14.2h-.1"/>
<path d="M214.7 173.5h-9.9l-.4 .5h10.8l-.4-.5M219.1 179.8h7.8M219.3 173.3h7.5M219.3 179.8v8.2M219.3 179.4l-.2 .5M219.4 169.8h7.3M219.4 169.8l-.3 .3 .2 9.3h7.5M219.5 173.3v6.1M219.5 179.8v7.9M226.5 173.3v6.1M226.5 179.8v7.9l-.2 .2M226.7 169.8l.2 .3"/>
<path d="M226.7 179.4l.2 .5M226.8 179.8v8.2M226.8 161.3h5M227 170.1v3.2h-.2v6.1M237.9 161.3h5M242.7 170v17.8M243.9 170l-2.5 2.5M245.5 173.6h.1M245.5 160.1v12M245.5 175.1v12M253.7 173.6v16.2M293.3 173.8h.1"/>
<path d="M293.3 160.3v12M293.3 175.3v12M293.9 170.6h26.5M295.2 169.3v.5M296.4 169.3l-2.5 2.5M302.5 164h.4M302.5 162.8l2.5 2.5M303.7 162.8v9.3M303.7 179.7v9.3M304.1 162.7v.3h.4M320.4 162.7v.3h-.4M328.5 170.6h26.4"/>
<path d="M353.7 169.3v.4M354.4 170.7h20.8M354.9 169.3l-2.5 2.5M355.7 169.5v.4M355.7 173.8h.1M355.7 160.3v12M355.7 175.3v12M356.9 169.5l-2.5 2.5M368.9 164.9v24.1M375 164.3v23.9M383.4 170.7h32.5M391.6 173h9.8"/>
<path d="M391.7 172.5l-.1 15.7M391.7 172.5h9.6M393.1 176.9l-.9-3.8v15.1M393.2 176.9l.5 .4M393.7 177.4h5.7M395.8 177.4l1.5 .1zM395.9 177.5h1.2M396 178h1.1v.6h-1.1zM396 179.1h1.1v.4h-1.1zM396 179.6l-.4 1.1M396 177.6v.4M396 178.6v.5"/>
<path d="M396 179.5v.1M396 179.6h1M397 179.6l.5 1.1M397 177.6v.4M397 178.6v.5M397 179.5v.1M399.4 177.3l.5-.4 .9-3.8v15.1M401.3 172.5l.1 15.7M414.6 169.5v.4M415.9 169.5l-2.5 2.5M417.3 173.3h.1M417.3 174.8v12"/>
<path d="M121.5 189.1h.1M121.5 190.6v12M141.3 187.3l2.5 2.5M142 188.6h1.8M142.6 181.1v8.7M183.9 189.1h.1M183.9 190.6v12M192.8 184.1h.3M192.8 188l.2 .1M193 188.2h7.1M193.1 187.7l.2 .2M193.3 187.9h6.6"/>
<path d="M200.1 184.1h.2M200.3 188l-.2 .1M202.3 188.6h.4M202.3 187.3l2.5 2.5M209.9 180.8l-4.2-6.8h-.2l4.2 7.1M210 181.1l4.3 7.1h-.2l-4.2-6.9M219.3 184.1h.2M219.3 188l.2 .1M219.5 188.2h7.1M219.6 187.7l.1 .2M219.7 187.9h6.6M226.5 184.1h.3"/>
<path d="M226.8 188l-.2 .1M228.1 188.2v-37.9h13.6v37.9M242.5 188.6h12.5M245.5 188.6h.1M245.5 190.1v12M252.5 187.3l2.5 2.5M292.4 187.8h12.6M293.3 188.8h.1M293.3 190.3v12M302.5 186.5l2.5 2.5M333.1 187.8h19.7M333.1 186.5l2.5 2.5"/>
<path d="M355.7 188.8h.1M355.7 190.3v12M367.6 187.8h6.1M367.6 186.5l2.5 2.5M375.6 184.2v-39.2h13.5v39.2M389.7 184.2h-14.7v-39.7h14.7v43.7M390 187.8h.4M390 186.5l2.5 2.5M395.5 180.7h2v.2h-2zM395.8 180.9v1.3M397.3 182.2a.76 .76 0 0 1-.7 .8 .76 .76 0 0 1-.8-.8M397.4 180.9v1.3"/>
<path d="M417.3 188.3h.1M417.3 189.8v12M121.5 204.1h.1M121.5 205.6v13.1M183.9 204.1h.1M183.9 205.6v13.1M245.5 203.6h.1M245.5 205.1v13.1M293.3 203.8h.1M293.3 205.3v13.2M355.7 203.8h.1M355.7 205.3v13.1"/>
<path d="M417.3 203.3h.1M417.3 204.8v13.1M96 251.6h19.2v11h-19.2zM96 259.9h19.2M96 258.1h19.2M96 252.1h19.2M96 253h19.2M96 254.3h19.2M96 256.1h19.2M236.6 257.8h26.9M246.7 252.2h12.6l-6.3 5.6zM315.2 257.8v-4.9h19.1v4.9"/>
<path d="M315.2 253.4h19.1M315.2 254.2h19.1M315.2 255.6h19.1M315.2 257.4h19.1M456.3 257.8h26.9M466.4 252.2h12.6l-6.3 5.6zM65.2 279.5h12.6l-6.3 5.6zM94.6 278.5h21M94.6 276.7h21M95 274.9h20.6M95 273.1h20.6M95 271.2h20.6"/>
<path d="M95 269.4h20.6M95 267.6h20.6M95 265.8h20.6M96 262.1h19.2M96 261.2h19.2M96.5 262.7v1.3M98.3 262.7v1.3M100.1 262.7v1.3M102 262.7v1.3M103.8 262.7v1.3M105.6 262.7v1.3M108.5 262.7v1.3"/>
<path d="M109.2 262.7v1.3M111.1 262.7v1.3M112.9 262.7v1.3M114.7 262.7v1.3M116.5 260.7v24.4M118.3 260.7v24.4M120.2 260.7v24.4M122 260.7v24.4M123.8 260.7v24.4M125.6 260.7v24.4M127.3 260.7v24.4M129.1 260.7v24.4"/>
<path d="M131 260.7v24.4M132.8 260.7v24.4M134.6 260.7v24.4M136.4 260.7v24.4M138.2 260.7v24.4M140.1 260.7v24.4M141.9 260.7v24.4M143.7 260.7v24.4M145.5 260.7v24.4M147.3 260.7v24.4M149.2 260.7v24.4M151 260.7v24.4"/>
<path d="M152.8 260.7v24.4M154.6 260.7v24.4M156.4 260.7v24.4M158.3 260.7v24.4M160.1 260.7v24.4M161.9 260.7v24.4M163.7 260.7v24.4M165.5 260.7v24.4M167.4 260.7v24.4M169.2 260.7v24.4M171 260.7v24.4M172.9 260.7v24.4"/>
<path d="M174.7 260.7v24.4M176.5 260.7v24.4M178.3 260.7v24.4M180.1 260.7v24.4M182 260.7v24.4M183.8 260.7v24.4M185.6 260.7v24.4M187.4 260.7v24.4M189.3 260.7v24.4M191.1 260.7v24.4M192.9 260.7v24.4M194.7 260.7v24.4"/>
<path d="M196.5 260.7v24.4M198.4 260.7v24.4M200.2 260.7v24.4M202 260.7v24.4M203.8 260.7v24.4M205.6 260.7v24.4M207.5 260.7v24.4M209.3 260.7v24.4M211.1 260.7v24.4M212.9 260.7v24.4M214.7 260.7v24.4M216.6 260.7v24.4"/>
<path d="M218.4 260.7v24.4M220.2 260.7v24.4M222.1 260.7v24.4M223.9 260.7v24.4M225.7 260.7v24.4M227.5 260.7v24.4M229.3 260.7v24.4M231.2 260.7v24.4M233 260.7v24.4M284.8 279.5h12.6l-6.3 5.6zM316.1 260.7v24.4M317.9 260.7v24.4"/>
<path d="M319.7 260.7v24.4M321.5 260.7v24.4M323.4 260.7v24.4M325.2 260.7v24.4M327 260.7v24.4M328.8 260.7v24.4M330.6 260.7v24.4M332.5 260.7v24.4M334.3 260.7v3.2M334.3 260.7v24.4M336.1 260.7v24.4M338 260.7v24.4"/>
<path d="M339.8 260.7v24.4M341.6 260.7v24.4M343.4 260.7v24.4M345.2 260.7v24.4M347.1 260.7v24.4M348.9 260.7v24.4M350.7 260.7v24.4M352.5 260.7v24.4M354.4 260.7v24.4M356.2 260.7v24.4M358 260.7v24.4M359.8 260.7v24.4"/>
<path d="M361.6 260.7v24.4M363.5 260.7v24.4M365.3 260.7v24.4M367.1 260.7v24.4M368.9 260.7v24.4M370.7 260.7v24.4M372.6 260.7v24.4M374.4 260.7v24.4M376.2 260.7v24.4M378 260.7v24.4M379.8 260.7v24.4M381.7 260.7v24.4"/>
<path d="M383.5 260.7v24.4M385.3 260.7v24.4M387.2 260.7v24.4M389 260.7v24.4M390.8 260.7v24.4M392.6 260.7v24.4M394.4 260.7v24.4M396.3 260.7v24.4M398.1 260.7v24.4M399.9 260.7v24.4M401.7 260.7v24.4M403.5 260.7v24.4"/>
<path d="M405.4 260.7v24.4M407.2 260.7v24.4M409 260.7v24.4M410.8 260.7v24.4M412.6 260.7v24.4M414.5 260.7v24.4M416.3 260.7v24.4M418.1 260.7v24.4M419.9 260.7v24.4M421.7 260.7v24.4M423.4 260.7v24.4M425.3 260.7v24.4"/>
<path d="M427.1 260.7v24.4M428.9 260.7v24.4M430.7 260.7v24.4M432.5 260.7v24.4M434.4 260.7v24.4M436.2 260.7v24.4M438 260.7v24.4M439.8 260.7v24.4M441.6 260.7v24.4M443.5 260.7v24.4M445.3 260.7v24.4M447.1 260.7v24.4"/>
<path d="M448.9 260.7v24.4M450.7 260.7v24.4M452.6 260.7v24.4M65.2 285.1h29.4M94.6 280.3h21M94.6 282.2h21M94.8 287.8v91.5M96.5 283v2.1M97.9 283h1v.8h-1zM97.9 283h-2.9v-19h20.6v19h-16.7M98.3 283.8v1.3M98.4 287.8v91.5"/>
<path d="M100.1 283v2.1M102 283v2.1M102.1 287.8v91.5M103.8 283v2.1M105.6 283v2.1M105.7 287.8v91.5M107.4 283v2.1M109.2 283v2.1M109.4 287.8v91.5M111.1 283v2.1M111.7 283v.8h1v-.8M112.9 283v2.1"/>
<path d="M113 287.8v91.5M114.7 283v2.1M116.6 287.8v91.5M120.3 287.8v91.5M124 287.8v91.5M127.6 287.8v91.5M131.3 287.8v91.5M134.9 287.8v91.5M138.5 287.8v91.5M142.2 287.8v91.5M145.8 287.8v91.5M149.5 287.8v91.5"/>
<path d="M153.1 287.8v91.5M156.7 287.8v91.5M160.4 287.8v91.5M164 287.8v91.5M167.7 287.8v91.5M171.3 287.8v91.5M175 287.8v91.5M178.6 287.8v91.5M182.3 287.8v91.5M185.9 287.8v91.5M189.5 287.8v91.5M193.2 287.8v91.5"/>
<path d="M196.8 287.8v91.5M200.5 287.8v91.5M204.1 287.8v91.5M207.8 287.8v91.5M211.4 287.8v91.5M215 287.8v91.5M218.7 287.8v91.5M222.4 287.8v91.5M226 287.8v91.5M229.6 287.8v91.5M233.3 287.8v91.5M284.8 285.1h29.4"/>
<path d="M315.8 287.8v91.5M319.4 287.8v91.5M323.1 287.8v91.5M326.7 287.8v91.5M330.3 287.8v91.5M334 287.8v91.5M337.7 287.8v91.5M341.3 287.8v91.5M345 287.8v91.5M348.6 287.8v91.5M352.2 287.8v91.5M355.9 287.8v91.5"/>
<path d="M359.5 287.8v91.5M363.2 287.8v91.5M366.8 287.8v91.5M370.4 287.8v91.5M374.1 287.8v91.5M377.7 287.8v91.5M381.4 287.8v91.5M385 287.8v91.5M388.7 287.8v91.5M392.3 287.8v91.5M396 287.8v91.5M399.6 287.8v91.5"/>
<path d="M403.2 287.8v91.5M406.9 287.8v91.5M410.5 287.8v91.5M414.2 287.8v91.5M417.8 287.8v91.5M421.4 287.8v91.5M425.1 287.8v91.5M428.7 287.8v91.5M432.4 287.8v91.5M436.1 287.8v91.5M439.7 287.8v91.5M443.3 287.8v91.5"/>
<path d="M447 287.8v91.5M450.6 287.8v91.5M454.3 287.8v91.5M68.9 373.7h12.6l-6.3 5.6zM246.7 373.7h12.6l-6.3 5.6zM288.4 373.7h12.7l-6.4 5.6zM466.4 373.7h12.6l-6.3 5.6z"/>
<circle cx="121.5" cy="34.6" r="4.8"/>
<circle cx="184" cy="34.6" r="4.8"/>
<circle cx="245.5" cy="34.1" r="4.8"/>
<circle cx="293.3" cy="34.3" r="4.8"/>
<circle cx="355.7" cy="34.3" r="4.8"/>
<circle cx="417.3" cy="33.8" r="4.8"/>
<circle cx="407.6" cy="139.8" r=".55"/>
<circle cx="121.5" cy="223.5" r="4.8"/>
<circle cx="184" cy="223.5" r="4.8"/>
<circle cx="245.5" cy="223" r="4.8"/>
<circle cx="293.3" cy="223.3" r="4.8"/>
<circle cx="355.7" cy="223.2" r="4.8"/>
<circle cx="417.3" cy="222.8" r="4.8"/>
</g>
<circle cx="415" cy="89.2" r=".17" fill="#000"/>
<path d="M392.9 147.8h7.3M392.9 150.7h7.3" fill="none" stroke="#000" stroke-width=".72"/>
<path d="M236.6 257.8h2.7M59.4 379.3h33.3M286.7 379.3h25.7" fill="none" stroke="#ff7f00" stroke-width=".27"/>
<g fill="#fff" stroke="#fff" stroke-width=".27">
<path d="M556 157.2l30.7 4.2h-30.7z"/>
<path d="M556 157.2h25l5.7 4.2z"/>
<path d="M581 142.6h5.7l-5.7 14.6z"/>
<path d="M586.7 142.6v18.8l-5.7-4.2z"/>
<path d="M153 121.2v3.8l4.8-3.8zM153 125l4.8-3.8v3.8z"/>
<path d="M140.7 127.7v6.3h3.7zM140.7 127.7h3.7v6.3z"/>
<path d="M140.6 151.1v6.3h3.9zM140.6 151.1h3.9v6.3z"/>
<path d="M140.6 174.2v6.3h3.9zM140.6 174.2h3.9v6.3z"/>
<path d="M132 121.2v3.8l6.3-3.8zM132 125l6.3-3.8v3.8z"/>
<path d="M228.4 121.7v3.8l6.3-3.8zM228.4 125.5l6.3-3.8v3.8z"/>
<path d="M149.5 169.4v3.8l6.9-3.8zM149.5 173.2l6.9-3.8v3.8z"/>
<path d="M197.3 168.5v3.8l6.4-3.8zM197.3 172.3l6.4-3.8v3.8z"/>
<path d="M201.7 153.6v6.5h3.7zM201.7 153.6h3.7v6.5z"/>
<path d="M195.7 128.5v6.6h3.8zM195.7 128.5h3.8v6.6z"/>
<path d="M251.8 166.4v6.5h3.9zM251.8 166.4h3.9v6.5z"/>
<path d="M232.4 159.4v3.8l4.9-3.8zM232.4 163.2l4.9-3.8v3.8z"/>
<path d="M303.6 122.6v3.8l6.3-3.8zM303.6 126.4l6.3-3.8v3.8z"/>
<path d="M324 122.6v3.8l4.4-3.8zM324 126.4l4.4-3.8v3.8z"/>
<path d="M399.7 115.7v3.8l6.3-3.8zM399.7 119.5l6.3-3.8v3.8z"/>
<path d="M332.4 149.5v6.8h3.8zM332.4 149.5h3.8v6.8z"/>
<path d="M301.8 172.7v6.4h3.8zM301.8 172.7h3.8v6.4z"/>
<path d="M309.4 134.5v3.7l4.9-3.7zM309.4 138.2l4.9-3.7v3.7z"/>
<path d="M296.1 143.3v3.8l4.8-3.8zM296.1 147.1l4.8-3.8v3.8z"/>
<path d="M321 168.7v3.8l6.9-3.8zM321 172.5l6.9-3.8v3.8z"/>
<path d="M375.9 168.8v3.8l6.9-3.8zM375.9 172.6l6.9-3.8v3.8z"/>
<path d="M389.3 134.7v6.8h3.8zM389.3 134.7h3.8v6.8z"/>
<path d="M367 157.4v6.8h3.7zM367 157.4h3.7v6.8z"/>
</g>
<path d="M556 157.2h25v-14.6h5.7v18.8h-30.7z" fill="none" stroke="#fff" stroke-width=".27"/>
<g fill="#000" stroke="#000" stroke-width=".27">
<path d="M80.9 7.1l.2 2.5v-2.5zM80.9 7.1l.2 2.5h-.2z"/>
<path d="M130.9 7.1l.2 2.5v-2.5zM130.9 7.1l.2 2.5h-.2z"/>
<path d="M180.9 7.1l.2 2.5v-2.5zM180.9 7.1l.2 2.5h-.2z"/>
<path d="M230.9 7.1l.2 2.5v-2.5zM230.9 7.1l.2 2.5h-.2z"/>
<path d="M280.9 7.1l.2 2.5v-2.5zM280.9 7.1l.2 2.5h-.2z"/>
<path d="M330.9 7.1l.2 2.5v-2.5zM330.9 7.1l.2 2.5h-.2z"/>
<path d="M380.9 7.1l.2 2.5v-2.5zM380.9 7.1l.2 2.5h-.2z"/>
<path d="M430.9 7.1l.2 2.5v-2.5zM430.9 7.1l.2 2.5h-.2z"/>
<path d="M480.9 7.1l.2 2.5v-2.5zM480.9 7.1l.2 2.5h-.2z"/>
<path d="M530.9 7.1l.2 2.5v-2.5zM530.9 7.1l.2 2.5h-.2z"/>
<path d="M22.5 59.7h2.5v-.2zM22.5 59.5h2.5l-2.5 .2z"/>
<path d="M581 59.7h2.5v-.2zM581 59.5h2.5l-2.5 .2z"/>
<path d="M22.5 109.7h2.5v-.2zM22.5 109.5h2.5l-2.5 .2z"/>
<path d="M581 109.7h2.5v-.2zM581 109.5h2.5l-2.5 .2z"/>
<path d="M22.5 159.7h2.5v-.1zM22.5 159.6h2.5l-2.5 .1z"/>
<path d="M531 157.2h50v-.2zM531 157h50l-50 .2z"/>
<path d="M581 159.7h2.5v-.1zM581 159.6h2.5l-2.5 .1z"/>
<path d="M22.5 209.7h2.5v-.1zM22.5 209.6h2.5l-2.5 .1z"/>
<path d="M531 207.2h50v-.1zM531 207.1h50l-50 .1z"/>
<path d="M581 209.7h2.5v-.1zM581 209.6h2.5l-2.5 .1z"/>
<path d="M531 223.9h50v-.2zM531 223.7h50l-50 .2z"/>
<path d="M22.5 259.7h2.5v-.1zM22.5 259.6h2.5l-2.5 .1z"/>
<path d="M531 240.4v.1l50-.1zM531 240.5l50-.1v.1z"/>
<path d="M531 257.1v.1l50-.1zM531 257.2l50-.1v.1z"/>
<path d="M531 257.1v.1l50-.1zM531 257.2l50-.1v.1z"/>
<path d="M531 257.1v.1l50-.1zM531 257.2l50-.1v.1z"/>
<path d="M531 257.1v.1l50-.1zM531 257.2l50-.1v.1z"/>
<path d="M531 240.5h50v-.1zM531 240.4h50l-50 .1z"/>
<path d="M581 259.7h2.5v-.1zM581 259.6h2.5l-2.5 .1z"/>
<path d="M531 273.7v.2l50-.2zM531 273.9l50-.2v.2z"/>
<path d="M531 290.4v.1l50-.1zM531 290.5l50-.1v.1z"/>
<path d="M531 290.4v.1l50-.1zM531 290.5l50-.1v.1z"/>
<path d="M22.5 309.7h2.5v-.1zM22.5 309.6h2.5l-2.5 .1z"/>
<path d="M531 317.1h50zM531 317.2l50-.1z"/>
<path d="M531 312.1h50zM531 312.2l50-.1z"/>
<path d="M531 307.1v.1l50-.1zM531 307.2l50-.1v.1z"/>
<path d="M581 309.7h2.5v-.1zM581 309.6h2.5l-2.5 .1z"/>
<path d="M581 309.7h2.5v-.1zM581 309.6h2.5l-2.5 .1z"/>
<path d="M531 337.1h50zM531 337.2l50-.1z"/>
<path d="M531 332.1h50zM531 332.2l50-.1z"/>
<path d="M531 327.1h50zM531 327.2l50-.1z"/>
<path d="M531 322.1h50zM531 322.2l50-.1z"/>
<path d="M22.5 359.7h2.5v-.2zM22.5 359.5h2.5l-2.5 .2z"/>
<path d="M531 357v.2l50-.2zM531 357.2l50-.2v.2z"/>
<path d="M531 357v.2l50-.2zM531 357.2l50-.2v.2z"/>
<path d="M531 352.1h50zM531 352.2l50-.1z"/>
<path d="M531 347.1h50zM531 347.2l50-.1z"/>
<path d="M531 342.1h50zM531 342.2l50-.1z"/>
<path d="M581 357.2h2.5v-.2zM581 357h2.5l-2.5 .2z"/>
<path d="M581 357.2h2.5v-.2zM581 357h2.5l-2.5 .2z"/>
<path d="M581 359.7h2.5v-.2zM581 359.5h2.5l-2.5 .2z"/>
<path d="M581 359.7h2.5v-.2zM581 359.5h2.5l-2.5 .2z"/>
<path d="M80.9 409.6l.2 2.5v-2.5zM80.9 409.6l.2 2.5h-.2z"/>
<path d="M130.9 409.6l.2 2.5v-2.5zM130.9 409.6l.2 2.5h-.2z"/>
<path d="M180.9 409.6l.2 2.5v-2.5zM180.9 409.6l.2 2.5h-.2z"/>
<path d="M230.9 409.6l.2 2.5v-2.5zM230.9 409.6l.2 2.5h-.2z"/>
<path d="M280.9 409.6l.2 2.5v-2.5zM280.9 409.6l.2 2.5h-.2z"/>
<path d="M330.9 409.6l.2 2.5v-2.5zM330.9 409.6l.2 2.5h-.2z"/>
<path d="M380.9 409.6l.2 2.5v-2.5zM380.9 409.6l.2 2.5h-.2z"/>
<path d="M430.9 409.6l.2 2.5v-2.5zM430.9 409.6l.2 2.5h-.2z"/>
<path d="M480.9 409.6l.2 2.5v-2.5zM480.9 409.6l.2 2.5h-.2z"/>
<path d="M530.9 407.1v2.5h.2zM530.9 407.1h.2v2.5z"/>
<path d="M530.9 409.6l.2 2.5v-2.5zM530.9 409.6l.2 2.5h-.2z"/>
<path d="M540.9 407.1l.1 2.5v-2.5zM540.9 407.1l.1 2.5h-.1z"/>
<path d="M555.9 407.1l.2 2.5v-2.5zM555.9 407.1l.2 2.5h-.2z"/>
</g>
<text font-size="13.4" x="540.1" y="386.9">A301</text>
<g font-size="6.1">
<text x="119.9" y="36.6">A</text>
<text x="182.3" y="37.1">B</text>
<text x="243.6" y="36.3">C</text>
<text x="291.5" y="36.5">A</text>
<text x="353.9" y="36.6">B</text>
<text x="415.4" y="36.1">C</text>
<text x="119.4" y="225.5">A</text>
<text x="182.2" y="225.9">B</text>
<text x="243.4" y="225.3">C</text>
<text x="291.2" y="225.1">A</text>
<text x="353.9" y="225.5">B</text>
<text x="415.2" y="224.8">C</text>
</g>
<g font-size="5">
<text x="544.9" y="178.8">Proposta</text>
<text x="540.4" y="184.8">ampliamento</text>
<text x="543.4" y="190.8">Villa Verde</text>
</g>
<g font-size="4.2">
<text x="247.6" y="251.9">+625</text>
<text x="467.3" y="251.9">+625</text>
<text x="66.1" y="279.2">+477</text>
<text x="285.7" y="279.2">+477</text>
<text x="69.8" y="373.4">+/-0.0</text>
<text x="247.6" y="373.4">+/-0.0</text>
<text x="289.4" y="373.4">+/-0.0</text>
<text x="467.3" y="373.4">+/-0.0</text>
</g>
<g font-size="3.5">
<text x="400" y="118.9">117</text>
<text x="132.3" y="124.4">118</text>
<text x="153.4" y="124.4">84</text>
<text x="228.7" y="124.9">114</text>
<text x="303.8" y="125.8">113</text>
<text x="324.5" y="125.8">81</text>
<text x="143.8" y="133.7" transform="rotate(-90 143.8 133.7)">117</text>
<text x="198.9" y="134.8" transform="rotate(-90 198.9 134.8)">127</text>
<text x="309.9" y="137.6">77</text>
<text x="392.5" y="141" transform="rotate(-90 392.5 141)">349</text>
<text x="296.6" y="146.4">52</text>
<text x="335.6" y="155.8" transform="rotate(-90 335.6 155.8)">349</text>
<text x="143.8" y="157.2" transform="rotate(-90 143.8 157.2)">118</text>
<text x="204.8" y="159.5" transform="rotate(-90 204.8 159.5)">221</text>
<text x="232.9" y="162.5">68</text>
<text x="370.1" y="163.7" transform="rotate(-90 370.1 163.7)">212</text>
<text x="150.1" y="172.5">296</text>
<text x="197.8" y="171.7">291</text>
<text x="255" y="172.7" transform="rotate(-90 255 172.7)">189</text>
<text x="321.5" y="171.8">292</text>
<text x="376.4" y="172">295</text>
<text x="304.9" y="178.8" transform="rotate(-90 304.9 178.8)">119</text>
<text x="143.8" y="180.2" transform="rotate(-90 143.8 180.2)">113</text>
</g>
<g font-size="2.5">
<text x="50.7" y="8.5">1</text>
<text x="105.3" y="8.5">2</text>
<text x="155.3" y="8.5">3</text>
<text x="205.3" y="8.5">4</text>
<text x="255.3" y="8.5">5</text>
<text x="305.3" y="8.5">6</text>
<text x="355.3" y="8.5">7</text>
<text x="405.3" y="8.5">8</text>
<text x="455.3" y="8.5">9</text>
<text x="504.5" y="8.5">10</text>
<text x="554.7" y="8.5">11</text>
<text x="22.2" y="20.5">A</text>
<text x="582" y="35.5">D</text>
<text x="22.2" y="85.5">B</text>
<text x="582.1" y="85.5">E</text>
<text x="22.2" y="135.5">C</text>
<text x="582.2" y="135.5">F</text>
<text x="531.8" y="150.1">POLITECNICO DI MILANO</text>
<text x="531.9" y="153.1">SCUOLA DEL DESIGN</text>
<text x="531.9" y="156.1">C.L. DESIGN DEGLI INTERNI</text>
<text x="532" y="159.9">PROGETTO:</text>
<text x="22.2" y="185.5">D</text>
<text x="582" y="185.5">G</text>
<text x="532" y="209.9">CORSO:</text>
<text x="542.3" y="213.3">STRUMENTI E METODI</text>
<text x="546.1" y="216.4">DEL PROGETTO</text>
<text x="532" y="226.6">DOCENTE:</text>
<text x="544.6" y="233">MARCO FERRARA</text>
<text x="22.2" y="235.6">E</text>
<text x="582" y="235.6">H</text>
<text x="532" y="243.3">STUDENTI:</text>
<text x="545.9" y="246.6">Simone Di Mauro</text>
<text x="546.8" y="249.7">Andrea Mondini</text>
<text x="546.5" y="252.7">Arianna Perrone</text>
<text x="532" y="259.9">OGGETTO:</text>
<text x="547.9" y="264.6">Ampliamento</text>
<text x="551.5" y="267.6">Sezioni</text>
<text x="532" y="276.6">NOTE:</text>
<text x="22.3" y="285.5">F</text>
<text x="555.4" y="283.1">-</text>
<text x="582.3" y="285.5">J</text>
<text x="532" y="293.3">NOME FILE:</text>
<text x="548.1" y="299.4">VV-D-_2.dwg</text>
<text x="531.9" y="310.5">VERS</text>
<text x="571.9" y="310.5">DATA</text>
<text x="22.1" y="335.5">G</text>
<text x="582.1" y="335.5">K</text>
<text x="532" y="355.5">A</text>
<text x="568.4" y="355.5">2017.5.9</text>
<text x="532" y="360.1">TAVOLA NO.:</text>
<text x="568.1" y="360.1">3 DI</text>
<text x="575.3" y="360.1">3</text>
<text x="22.2" y="385.5">H</text>
<text x="582.2" y="385.5">L</text>
<text x="531.9" y="405.5">REV:</text>
<text x="532" y="402.6">DATA:</text>
<text x="541.9" y="405.5">A</text>
<text x="541.9" y="402.5">2017/05/09</text>
<text x="556.9" y="402.5">SCALA:</text>
<text x="556.9" y="405.5">FORMATO:</text>
<text x="571.5" y="402.5">1:50</text>
<text x="573.4" y="405.5">A1</text>
<text x="19.5" y="409.9" transform="rotate(-90 19.5 409.9)">DIRECTORY: /USERS/ARIANNAPERRONE/DESKTOP/STRUMENTI E METODI/CONSEGNA 1 - VILLA VERDE/VV-D-_2/VV-D-_2.DWG| PLOTTED ON: 6/17/2017 3:09:16 PM | BY USER: ARIANNA PERRONE</text>
<text x="48.8" y="413">1</text>
<text x="105.3" y="413">2</text>
<text x="155.3" y="413">3</text>
<text x="205.3" y="413">4</text>
<text x="255.3" y="413">5</text>
<text x="305.3" y="413">6</text>
<text x="355.3" y="413">7</text>
<text x="405.3" y="413">8</text>
<text x="455.3" y="413">9</text>
<text x="504.5" y="413">10</text>
<text x="531.5" y="409.6">0</text>
<text x="541.5" y="409.6">0.5mm</text>
<text x="556.5" y="409.6">1.25mm</text>
<text x="574.9" y="409.6">2.5m</text>
</g>
</svg>
